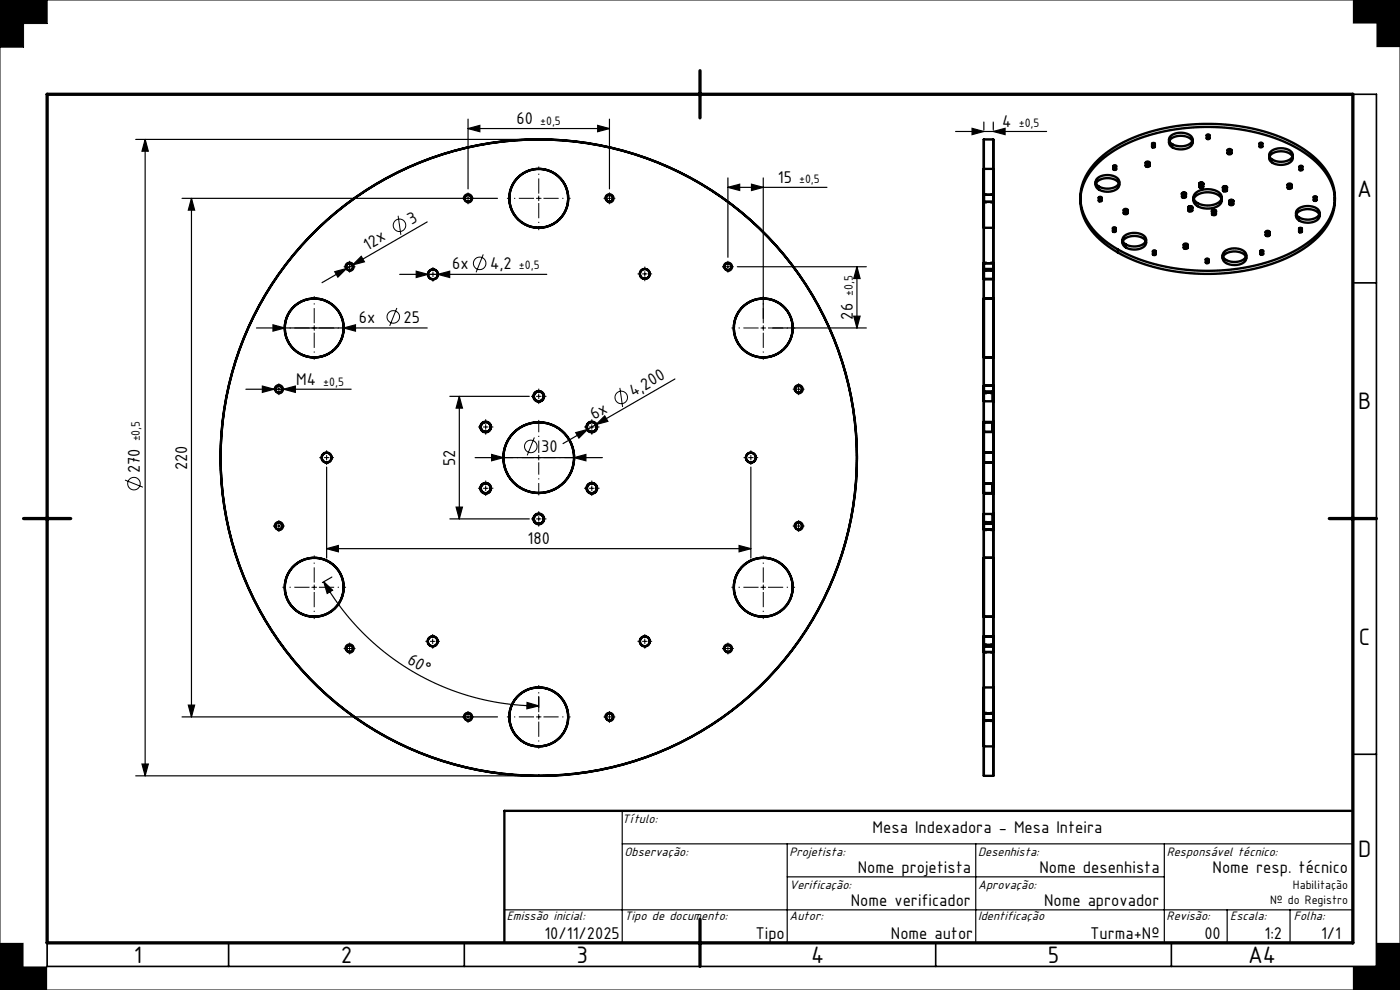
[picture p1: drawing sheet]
<svg xmlns="http://www.w3.org/2000/svg" width="297mm" height="210mm" viewBox="0 0 297 210" stroke-linecap="round" stroke-linejoin="round" font-family="sans-serif">
<g fill="none" stroke="#000" stroke-width=".21">
<path d="M0 0h297v210h-297zM10 0v5h-5v5h-5M148.1 19.6l.8 .8M148.5 19.5v1M148.9 19.6l-.8 .8M148 20h1M236.1 35.1a.41 .41 0 0 1 .5-.1 .41 .41 0 0 1 .3 .3 .41 .41 0 0 1-.5 .2 .41 .41 0 0 1-.3-.4zM244.3 30.4a.41 .41 0 0 1 .5-.2 .41 .41 0 0 1 .3 .4 .41 .41 0 0 1-.5 .1 .41 .41 0 0 1-.3-.3zM255.9 28.6a.41 .41 0 0 1 .5-.2 .41 .41 0 0 1 .3 .4 .41 .41 0 0 1-.5 .1 .41 .41 0 0 1-.3-.3zM267.1 30.3a.41 .41 0 0 1 .5-.1 .41 .41 0 0 1 .3 .3 .41 .41 0 0 1-.5 .2 .41 .41 0 0 1-.3-.4zM275.6 35.2a.41 .41 0 0 1 .4-.1 .41 .41 0 0 1 .4 .3 .41 .41 0 0 1-.5 .2 .41 .41 0 0 1-.3-.4zM73.2 56.8a1 1 0 0 1 .9-1.2 1 1 0 0 1 1.1 1.1 1 1 0 0 1-1.3 .8"/>
<path d="M73.7 56.6h1M74.2 56.1v1M84.5 45.8l.5 4M91.3 58.2h1M91.8 57.7v1M98.3 42.3a1 1 0 0 1 .9-1.2 1 1 0 0 1 1.1 1.1 1 1 0 0 1-1.3 .8M98.8 42.1h1M99.3 41.6v1M102.5 54l-1.5 3.8M113.8 42.1h1M114.3 41.6v1M128.3 42.3a1 1 0 0 1 .9-1.2 1 1 0 0 1 1.1 1.1 1 1 0 0 1-1.3 .8"/>
<path d="M128.8 42.1h1M129.3 41.6v1M136.3 58.1h1M136.8 57.6v1M153.5 56.8a1 1 0 0 1 .8-1.2 1 1 0 0 1 1.1 1.1 1 1 0 0 1-1.2 .8M153.9 56.6h1M154.4 56.1v1M233 41.8a.41 .41 0 0 1 .4-.1 .41 .41 0 0 1 .4 .3 .41 .41 0 0 1-.5 .2 .41 .41 0 0 1-.3-.4zM236 48.3a.41 .41 0 0 1 .5-.2 .41 .41 0 0 1 .3 .4 .41 .41 0 0 1-.5 .1 .41 .41 0 0 1-.3-.3zM244.5 53.2a.41 .41 0 0 1 .4-.2 .41 .41 0 0 1 .3 .4 .41 .41 0 0 1-.4 .1 .41 .41 0 0 1-.3-.3zM255.7 54.9a.41 .41 0 0 1 .4-.1 .41 .41 0 0 1 .4 .3 .41 .41 0 0 1-.5 .2 .41 .41 0 0 1-.3-.4zM268 53.4l-.7-.1a.37 .37 0 0 1 .4-.3 .37 .37 0 0 1 .4 .3l-.1 .1"/>
<path d="M275.5 48.4a.41 .41 0 0 1 .4-.2 .41 .41 0 0 1 .4 .4 .41 .41 0 0 1-.5 .1 .41 .41 0 0 1-.3-.3zM278.6 41.7a.41 .41 0 0 1 .5-.1 .41 .41 0 0 1 .3 .3 .41 .41 0 0 1-.5 .2 .41 .41 0 0 1-.3-.4zM66.2 69.6h1M66.7 69.1v1M84.2 65.3l-1.5 3.8M161.4 69.6h1M161.9 69.1v1M58.2 82.8a1 1 0 0 1 .9-1.2 1 1 0 0 1 1.1 1 1 1 0 0 1-1.3 .9M58.7 82.6h1M59.2 82.1v1M68.8 97.1h1M69.3 96.6v1"/>
<path d="M102.5 90.6h1M103 90.1v1M113.4 92.8l-1.6 3.8M113.8 97.1h1M113.8 84.1h1M114.3 83.6v1M114.3 96.6v1M125 90.6h1M125.5 90.1v1M131.5 82.3l.6 4M158.8 97.1h1M159.3 96.6v1"/>
<path d="M168.5 82.8a1 1 0 0 1 .8-1.2 1 1 0 0 1 1.1 1 1 1 0 0 1-1.2 .9M168.9 82.6h1M169.4 82.1v1M9.5 110h1M9.6 109.6l.8 .8M10 109.5v1M10.4 109.6l-.8 .8M26.5 101.8l3.8 1.6M58.2 111.8a1 1 0 0 1 .9-1.2 1 1 0 0 1 1.1 1.1 1 1 0 0 1-1.3 .8M58.7 111.6h1M59.2 111.1v1M102.5 103.6h1"/>
<path d="M103 103.1v1M113.8 110.1h1M114.3 109.6v1M125 103.6h1M125.5 103.1v1M168.5 111.8a1 1 0 0 1 .8-1.2 1 1 0 0 1 1.1 1.1 1 1 0 0 1-1.2 .8M168.9 111.6h1M169.4 111.1v1M66.2 124.6h1M66.7 124.1v1M73.2 137.8a1 1 0 0 1 .9-1.2 1 1 0 0 1 1.1 1 1 1 0 0 1-1.3 .9M73.7 137.6h1"/>
<path d="M74.2 137.1v1M91.3 136h1M91.8 135.5v1M136.3 136h1M136.8 135.5v1M153.5 137.8a1 1 0 0 1 .8-1.2 1 1 0 0 1 1.1 1.1 1 1 0 0 1-1.2 .8M153.9 137.6h1M154.4 137.1v1M161.4 124.6h1M161.9 124.1v1M98.3 152.3a1 1 0 0 1 .9-1.2 1 1 0 0 1 1.1 1.1 1 1 0 0 1-1.3 .8M98.8 152.1h1"/>
<path d="M99.3 151.6v1M113.8 152.1h1M114.3 151.6v1M128.3 152.3a1 1 0 0 1 .9-1.2 1 1 0 0 1 1.1 1.1 1 1 0 0 1-1.3 .8M128.8 152.1h1M129.3 151.6v1"/>
<circle cx="84.7" cy="47.8" r="1.33"/>
<circle cx="101.8" cy="55.9" r="1.33"/>
<circle cx="83.4" cy="67.2" r="1.33"/>
<circle cx="112.6" cy="94.7" r="1.33"/>
<circle cx="131.8" cy="84.3" r="1.33"/>
<circle cx="28.4" cy="102.6" r="1.33"/>
</g>
<g fill="none" stroke="#000" stroke-width=".25">
<path d="M28.8 29.6h83.5M30.8 29.6v135M30.8 29.6l.7 2.5h-1.4zM99.3 27.3l2.5-.7v1.3zM99.3 25.3v14.8M99.3 27.3h30M126.8 26.6l2.5 .7-2.5 .6zM129.3 25.3v14.8M154.4 39.7l2.5-.6v1.3zM154.4 37.7v16.9M154.4 39.7h21M159.4 39.1l2.5 .6-2.5 .7z"/>
<path d="M161.9 37.7v29.9M202.7 27.9h19.3M206.2 27.2l2.5 .7-2.5 .7zM208.7 25.9v1.7M210.7 27.9l2.5-.7v1.4zM210.7 25.9v1.7M38.6 42.1h66.9M40.6 42.1l.7 2.5h-1.4zM40.6 42.1v110M71 57.6l2.5-.6-1.8 1.8zM73.5 57l-5.2 3M74.8 56.2l-1.3 .8"/>
<path d="M76.6 54.4l.7 1.1-2.5 .7zM84.8 58.2h31.2M88.3 57.5l2.5 .7-2.5 .7zM90.6 47.1l-15.8 9.1M92.9 58.2l2.5-.7v1.4zM156.4 56.6h27.4M181.8 56.6v13M181.8 56.6l.7 2.5h-1.4zM54.4 69.6h36.2M57.9 68.9l2.5 .7-2.5 .6zM72.9 69.6l2.5-.7v1.3zM163.9 69.6h19.9"/>
<path d="M181.1 67.1h1.4l-.7 2.5zM52.2 82.6h22.3M55.7 81.9l2.5 .7-2.5 .6zM60.2 82.6l2.5-.7v1.3zM69.3 99.1v19.3M95.4 84.1h16.9M97.4 84.1l.7 2.5h-1.3zM97.4 84.1v26M100.8 97.1h27M104.3 96.4l2.5 .7-2.5 .6zM121.8 97.1l2.5-.7v1.3zM122.1 91.8l2.5-.7-1.8 1.8z"/>
<path d="M126.5 90l1.8-1.8 .7 1.2zM126.5 90l-7.1 4.1M143.2 80.4l-16.7 9.6M159.3 99.1v19.3M69.3 116.4h90M69.3 116.4l2.5-.7v1.4zM95.4 110.1h16.9M96.8 107.6h1.3l-.7 2.5zM156.8 115.7l2.5 .7-2.5 .7zM68.7 123.4l1.9 1.8-1.2 .7zM68.7 123.4a52.7 52.7 0 0 0 45.6 26.3M70.4 122.4l-2 1.2"/>
<path d="M38.6 152.1h66.9M39.9 149.6h1.4l-.7 2.5zM111.8 149l2.5 .7-2.5 .6zM114.3 147.7v2.4M28.8 164.6h83.5M30.1 162.1h1.4l-.7 2.5zM132 179h155M132 172v28M167 179v21M207 179v21M247 179v21M107 193h180"/>
<path d="M167 186h80M260.3 193v7M273.7 193v7"/>
</g>
<path d="M10 20h282v185h-282zM287 20v180h-277M287 60h5M282 110h10M287 160h5M148.5 195v10M48.5 200v5M98.5 200v5M198.5 200v5M248.5 200v5" fill="none" stroke="#000" stroke-width=".35"/>
<g fill="none" stroke="#000" stroke-width=".5">
<path d="M208.7 29.6v135zM208.7 35.8v12.5zM208.7 29.6h2M208.7 35.8h2M210.7 29.6v135zM210.7 35.8v12.5zM232.4 38.6v.6M232.7 34.2a29.7 29.7 0 0 1 16.8-7.4 41.8 41.8 0 0 1 25.8 4 15.1 15.1 0 0 1 7.6 9 10.6 10.6 0 0 1-3.8 10.3 32 32 0 0 1-18.3 7.1 40.4 40.4 0 0 1-24.4-4.7 14.2 14.2 0 0 1-7.1-9.1 10.5 10.5 0 0 1 3.4-9.2zM232.7 34.8a29.7 29.7 0 0 1 16.8-7.4 41.8 41.8 0 0 1 25.8 4.1 15.1 15.1 0 0 1 7.6 8.9 10.6 10.6 0 0 1-3.8 10.3 32 32 0 0 1-18.3 7.2 40.4 40.4 0 0 1-24.4-4.8 14.2 14.2 0 0 1-7.1-9.1 10.5 10.5 0 0 1 3.4-9.2zM232.7 38.5a3.4 3.4 0 0 1 4.6 .3 1.26 1.26 0 0 1-1.2 1.7 3.1 3.1 0 0 1-3.6-1.1v-.3zM232.7 37.9a3.5 3.5 0 0 1 4.6 .2 1.26 1.26 0 0 1-1.2 1.7 3.1 3.1 0 0 1-3.6-1v-.4zM236.2 35.2v.7"/>
<path d="M236.3 35.8a.24 .24 0 0 1 .3-.1 .24 .24 0 0 1 .1 .3 .25 .25 0 0 1-.3 .1 .25 .25 0 0 1-.1-.3zM236.3 35.1a.24 .24 0 0 1 .3-.1 .24 .24 0 0 1 .1 .4 .25 .25 0 0 1-.3 0 .25 .25 0 0 1-.1-.3zM236.8 35.2v.7M237.4 38.6v.6M243 34.5v.7M243.1 35.1a.41 .41 0 0 1 .4-.2 .41 .41 0 0 1 .3 .4 .41 .41 0 0 1-.4 .1 .41 .41 0 0 1-.3-.3zM243.1 34.4a.41 .41 0 0 1 .4-.2 .41 .41 0 0 1 .3 .4 .41 .41 0 0 1-.4 .2 .41 .41 0 0 1-.3-.4zM243.9 34.5v.7M244.4 30.5v.6M244.5 31a.24 .24 0 0 1 .3-.1 .24 .24 0 0 1 .1 .4 .25 .25 0 0 1-.3 0 .25 .25 0 0 1-.1-.3zM244.5 30.4a.24 .24 0 0 1 .3-.1 .24 .24 0 0 1 .1 .3 .25 .25 0 0 1-.3 .1 .25 .25 0 0 1-.1-.3zM245 30.5v.6"/>
<path d="M248 29.6v.6M248.3 29.6a3.4 3.4 0 0 1 4.6 .2 1.26 1.26 0 0 1-1.2 1.7 3.1 3.1 0 0 1-3.7-1l.1-.6zM248.3 28.9a3.4 3.4 0 0 1 4.6 .2 1.26 1.26 0 0 1-1.2 1.8 3.1 3.1 0 0 1-3.7-1.1l.1-.5zM253 29.6v.6M254.4 39v.6M254.4 38.9a.44 .44 0 0 1 .5-.2 .44 .44 0 0 1 .3 .4 .45 .45 0 0 1-.5 .1 .45 .45 0 0 1-.3-.3zM254.5 38.9a.41 .41 0 0 1 .4-.2 .41 .41 0 0 1 .3 .4 .41 .41 0 0 1-.4 .2 .41 .41 0 0 1-.3-.4zM254.5 39.5a.41 .41 0 0 1 .4-.2 .41 .41 0 0 1 .3 .4 .41 .41 0 0 1-.4 .2 .41 .41 0 0 1-.3-.4zM254.5 39.1h.1M255.2 39.1h.1M255.3 39v.6M256 28.7v.7"/>
<path d="M256.1 29.2a.24 .24 0 0 1 .3 0 .24 .24 0 0 1 .1 .3 .25 .25 0 0 1-.3 .1 .25 .25 0 0 1-.1-.4zM256.1 28.6a.24 .24 0 0 1 .3-.1 .24 .24 0 0 1 .1 .3 .25 .25 0 0 1-.3 .1 .25 .25 0 0 1-.1-.3zM256.6 28.7v.7M259.4 39.8v.6M259.5 39.6a.44 .44 0 0 1 .4-.1 .44 .44 0 0 1 .4 .4 .45 .45 0 0 1-.5 .1 .45 .45 0 0 1-.3-.4zM259.5 39.7a.41 .41 0 0 1 .4-.2 .41 .41 0 0 1 .3 .4 .41 .41 0 0 1-.4 .1 .41 .41 0 0 1-.3-.3zM259.5 39.9h.1M260.2 39.9h.1M260.3 39.8v.6M260.4 31.8v.7M260.5 32.4a.41 .41 0 0 1 .4-.2 .41 .41 0 0 1 .3 .4 .41 .41 0 0 1-.4 .2 .41 .41 0 0 1-.3-.4zM260.5 31.7a.41 .41 0 0 1 .4-.1 .41 .41 0 0 1 .3 .4 .41 .41 0 0 1-.4 .1 .41 .41 0 0 1-.3-.4z"/>
<path d="M261.3 31.8v.7M267.2 30.4v.7M267.3 31a.24 .24 0 0 1 .3-.1 .24 .24 0 0 1 .1 .3 .25 .25 0 0 1-.3 .1 .25 .25 0 0 1-.1-.3zM267.3 30.3a.24 .24 0 0 1 .3-.1 .24 .24 0 0 1 .1 .4 .25 .25 0 0 1-.3 0 .25 .25 0 0 1-.1-.3zM267.8 30.4v.7M269.2 32.9v.6M269.5 32.8a3.5 3.5 0 0 1 4.6 .3 1.26 1.26 0 0 1-1.2 1.7 3.1 3.1 0 0 1-3.6-1.1v-.3zM269.5 32.2a3.4 3.4 0 0 1 4.6 .2 1.26 1.26 0 0 1-1.2 1.7 3.1 3.1 0 0 1-3.6-1v-.4zM273.2 39.2v.6M273.2 39.7a.41 .41 0 0 1 .5-.1 .41 .41 0 0 1 .3 .3 .41 .41 0 0 1-.5 .2 .41 .41 0 0 1-.3-.4zM273.2 39.1a.41 .41 0 0 1 .5-.2 .41 .41 0 0 1 .3 .4 .41 .41 0 0 1-.5 .1 .41 .41 0 0 1-.3-.3zM274 39.2v.6"/>
<path d="M274.2 32.9v.6M275.7 35.3v.7M275.8 35.9a.24 .24 0 0 1 .3-.1 .24 .24 0 0 1 .1 .3 .25 .25 0 0 1-.3 .1 .25 .25 0 0 1-.1-.3zM275.8 35.2a.24 .24 0 0 1 .3-.1 .24 .24 0 0 1 .1 .4 .25 .25 0 0 1-.3 0 .25 .25 0 0 1-.1-.3zM276.3 35.3v.7M208.7 55.8v1.5zM208.7 57.1v2.1zM208.7 41.3v1.5zM208.7 55.8h2M208.7 57.3h2M208.7 57.1h2M208.7 59.2h2"/>
<path d="M208.7 41.3h2M208.7 42.8h2M208.7 48.3h2M210.7 55.8v1.5zM210.7 57.1v2.1zM210.7 41.3v1.5zM229.2 41.9v.6M233.1 41.9v.7M233.2 42.5a.24 .24 0 0 1 .3-.1 .24 .24 0 0 1 .1 .3 .25 .25 0 0 1-.3 .1 .25 .25 0 0 1-.1-.3zM233.2 41.8a.24 .24 0 0 1 .3-.1 .24 .24 0 0 1 .1 .4 .25 .25 0 0 1-.3 0 .25 .25 0 0 1-.1-.3zM233.7 41.9v.7M236.1 48.4v.6"/>
<path d="M236.2 48.9a.24 .24 0 0 1 .3-.1 .24 .24 0 0 1 .1 .4 .25 .25 0 0 1-.3 0 .25 .25 0 0 1-.1-.3zM236.2 48.3a.24 .24 0 0 1 .3-.1 .24 .24 0 0 1 .1 .3 .25 .25 0 0 1-.3 .1 .25 .25 0 0 1-.1-.3zM236.7 48.4v.6M238.1 50.8v.7M238.4 44.6v.6M238.4 45.1a.41 .41 0 0 1 .5-.2 .41 .41 0 0 1 .3 .4 .41 .41 0 0 1-.5 .2 .41 .41 0 0 1-.3-.4zM238.4 44.4a.41 .41 0 0 1 .5-.1 .41 .41 0 0 1 .3 .4 .41 .41 0 0 1-.5 .1 .41 .41 0 0 1-.3-.4zM238.4 50.8a3.5 3.5 0 0 1 4.6 .2 1.26 1.26 0 0 1-1.2 1.8 3.1 3.1 0 0 1-3.6-1.1v-.5zM238.4 50.2a3.4 3.4 0 0 1 4.6 .2 1.26 1.26 0 0 1-1.2 1.7 3.1 3.1 0 0 1-3.6-1.1v-.5zM239.2 44.6v.6M243.1 50.8v.7M244.6 53.3v.6"/>
<path d="M244.6 53.8a.24 .24 0 0 1 .4-.1 .24 .24 0 0 1 .1 .4 .25 .25 0 0 1-.4 0 .25 .25 0 0 1-.1-.3zM244.6 53.2a.24 .24 0 0 1 .4-.1 .24 .24 0 0 1 .1 .3 .25 .25 0 0 1-.4 .1 .25 .25 0 0 1-.1-.3zM245.2 53.3v.6M250.7 41.1v.6M250.8 41a.44 .44 0 0 1 .4-.2 .44 .44 0 0 1 .4 .4 .45 .45 0 0 1-.5 .2 .45 .45 0 0 1-.3-.4zM250.8 41a.41 .41 0 0 1 .4-.2 .41 .41 0 0 1 .3 .4 .41 .41 0 0 1-.4 .2 .41 .41 0 0 1-.3-.4zM250.8 41.6a.41 .41 0 0 1 .4-.1 .41 .41 0 0 1 .3 .3 .41 .41 0 0 1-.4 .2 .41 .41 0 0 1-.3-.4zM250.8 41.2v.1M251.1 51.9v.7M251.2 52.4a.41 .41 0 0 1 .4-.1 .41 .41 0 0 1 .3 .4 .41 .41 0 0 1-.4 .1 .41 .41 0 0 1-.3-.4zM251.2 51.8a.41 .41 0 0 1 .4-.2 .41 .41 0 0 1 .3 .4 .41 .41 0 0 1-.4 .2 .41 .41 0 0 1-.3-.4zM251.5 41.2v.1"/>
<path d="M251.6 41.1v.6M252 51.9v.7M252.1 44v.6M252.1 43.9a.44 .44 0 0 1 .5-.2 .44 .44 0 0 1 .3 .4 .45 .45 0 0 1-.5 .2 .45 .45 0 0 1-.3-.4zM252.1 43.9a.41 .41 0 0 1 .5-.2 .41 .41 0 0 1 .3 .4 .41 .41 0 0 1-.5 .2 .41 .41 0 0 1-.3-.4zM252.1 44.5a.41 .41 0 0 1 .5-.1 .41 .41 0 0 1 .3 .3 .41 .41 0 0 1-.5 .2 .41 .41 0 0 1-.3-.4zM252.2 44.1v.1M252.9 44.1l-.1 .1M252.9 44v.6M253.2 41.9v.6M253.6 41.7a4.1 4.1 0 0 1 5.4 .3 1.55 1.55 0 0 1-1.4 2 3.7 3.7 0 0 1-4.3-1.1l-.1-.6zM253.6 41a4.1 4.1 0 0 1 5.4 .3 1.55 1.55 0 0 1-1.4 2.1 3.7 3.7 0 0 1-4.3-1.2l-.1-.6z"/>
<path d="M255.8 55v.7M255.9 55.6a.24 .24 0 0 1 .3-.1 .24 .24 0 0 1 .1 .3 .25 .25 0 0 1-.3 .1 .25 .25 0 0 1-.1-.3zM255.9 54.9a.24 .24 0 0 1 .3-.1 .24 .24 0 0 1 .1 .4 .25 .25 0 0 1-.3 0 .25 .25 0 0 1-.1-.3zM256.4 55v.7M257.1 44.8v.6M257.1 44.7a.44 .44 0 0 1 .5-.2 .44 .44 0 0 1 .3 .4 .45 .45 0 0 1-.5 .1 .45 .45 0 0 1-.3-.3zM257.2 44.7a.41 .41 0 0 1 .4-.2 .41 .41 0 0 1 .3 .4 .41 .41 0 0 1-.4 .2 .41 .41 0 0 1-.3-.4zM257.2 45.3a.41 .41 0 0 1 .4-.2 .41 .41 0 0 1 .3 .4 .41 .41 0 0 1-.4 .2 .41 .41 0 0 1-.3-.4zM257.2 44.9h.1M257.9 44.9h.1M258 44.8v.6M259.2 41.9v.6"/>
<path d="M259.4 54.1v.7M259.5 40.3a.41 .41 0 0 1 .4-.2 .41 .41 0 0 1 .3 .4 .41 .41 0 0 1-.4 .2 .41 .41 0 0 1-.3-.4zM259.7 54.1a3.4 3.4 0 0 1 4.5 .2 1.26 1.26 0 0 1-1.1 1.8 3.1 3.1 0 0 1-3.7-1.1l.1-.6zM259.7 53.4a3.5 3.5 0 0 1 4.5 .3 1.26 1.26 0 0 1-1.1 1.7 3.1 3.1 0 0 1-3.7-1.1l.1-.5zM260.8 42.7v.6M260.8 42.5a.44 .44 0 0 1 .5-.1 .44 .44 0 0 1 .3 .4 .45 .45 0 0 1-.5 .1 .45 .45 0 0 1-.3-.4zM260.8 42.6a.41 .41 0 0 1 .5-.2 .41 .41 0 0 1 .3 .4 .41 .41 0 0 1-.5 .1 .41 .41 0 0 1-.3-.3zM260.8 43.2a.41 .41 0 0 1 .5-.2 .41 .41 0 0 1 .3 .4 .41 .41 0 0 1-.5 .2 .41 .41 0 0 1-.3-.4zM260.9 42.8h.1M261.6 42.8h-.1M261.6 42.7v.6M264.4 54.1v.7"/>
<path d="M267.4 53.2v.7M267.4 53.8a.24 .24 0 0 1 .4-.1 .24 .24 0 0 1 .1 .3 .25 .25 0 0 1-.3 .1 .25 .25 0 0 1-.2-.3zM267.4 53.1a.24 .24 0 0 1 .4-.1 .24 .24 0 0 1 .1 .4 .25 .25 0 0 1-.3 0 .25 .25 0 0 1-.2-.3zM268 53.2v.7M268.5 49.2v.7M268.5 49.8a.41 .41 0 0 1 .5-.2 .41 .41 0 0 1 .3 .4 .41 .41 0 0 1-.5 .1 .41 .41 0 0 1-.3-.3zM268.5 49.1a.41 .41 0 0 1 .5-.2 .41 .41 0 0 1 .3 .4 .41 .41 0 0 1-.5 .2 .41 .41 0 0 1-.3-.4zM269.3 49.2v.7M274.9 45.1v.7M275.2 45.1a3.4 3.4 0 0 1 4.6 .2 1.26 1.26 0 0 1-1.2 1.8 3.1 3.1 0 0 1-3.6-1.1v-.5zM275.2 44.5a3.4 3.4 0 0 1 4.6 .2 1.26 1.26 0 0 1-1.2 1.7 3.1 3.1 0 0 1-3.6-1v-.6zM275.6 48.5v.6"/>
<path d="M275.7 49a.24 .24 0 0 1 .3-.1 .24 .24 0 0 1 .1 .4 .25 .25 0 0 1-.3 0 .25 .25 0 0 1-.1-.3zM275.7 48.4a.24 .24 0 0 1 .3-.1 .24 .24 0 0 1 .1 .3 .25 .25 0 0 1-.3 .1 .25 .25 0 0 1-.1-.3zM276.2 48.5v.6M278.7 41.8v.7M278.8 42.3a.24 .24 0 0 1 .3 0 .24 .24 0 0 1 .1 .3 .25 .25 0 0 1-.3 .1 .25 .25 0 0 1-.1-.4zM278.8 41.7a.24 .24 0 0 1 .3-.1 .24 .24 0 0 1 .1 .3 .25 .25 0 0 1-.3 .1 .25 .25 0 0 1-.1-.3zM279.3 41.8v.7M279.9 45.1v.7M283.2 41.9v.6M208.7 63.3v12.5zM208.7 63.3h2M208.7 75.8h2"/>
<path d="M210.7 63.3v12.5zM208.7 81.8v1.5zM208.7 96v2.1zM208.7 89.5v2.1zM208.7 89.6v15zM208.7 83v2.1zM208.7 81.8h2M208.7 83.3h2M208.7 96h2M208.7 98.1h2M208.7 91.6h1.9M208.7 89.6h2"/>
<path d="M208.7 85.1h1.9M210.6 89.5v2.1zM210.6 83v2.1zM210.6 91.6l.1 .1M210.6 85.1l.1 .1M210.7 81.8v1.5zM210.7 96v2.1zM210.7 89.4v2.3zM210.7 89.6v15zM210.7 82.9v2.3zM210.7 89.4l-2 .1M210.7 82.9l-2 .1"/>
<path d="M208.7 110.8v1.5zM208.7 118.3v12.5zM208.7 102.5v2.1zM208.7 109v2.1zM208.7 110.8h2M208.7 112.3h2M208.7 118.3h2M208.7 104.6h1.9M208.7 104.6h2M208.7 111.1h1.9M210.6 102.5v2.1zM210.6 109v2.1z"/>
<path d="M210.6 104.6l.1 .1M210.6 111.1l.1 .1M210.7 110.8v1.5zM210.7 118.3v12.5zM210.7 102.4v2.3zM210.7 108.9v2.3zM210.7 102.4l-2 .1M210.7 108.9l-2 .1M208.7 136.8v1.5zM208.7 135v2.1zM208.7 130.8h2M208.7 136.8h2"/>
<path d="M208.7 138.3h2M208.7 135h2M208.7 137.1h2M210.7 136.8v1.5zM210.7 135v2.1zM208.7 151.3v1.5zM208.7 145.8v12.5zM208.7 151.3h2M208.7 152.8h2M208.7 145.8h2M208.7 158.3h2M210.7 151.3v1.5z"/>
<path d="M210.7 145.8v12.5zM208.7 164.6h2M287 172h-180v28"/>
<circle cx="74.2" cy="56.6" r=".75"/>
<circle cx="91.8" cy="58.2" r="1.05"/>
<circle cx="99.3" cy="42.1" r=".75"/>
<circle cx="114.3" cy="42.1" r="6.2"/>
<circle cx="129.3" cy="42.1" r=".75"/>
<circle cx="136.8" cy="58.1" r="1.05"/>
<circle cx="154.4" cy="56.6" r=".75"/>
<circle cx="66.7" cy="69.6" r="6.2"/>
<circle cx="161.9" cy="69.6" r="6.2"/>
<circle cx="59.2" cy="82.6" r=".75"/>
<circle cx="69.3" cy="97.1" r="1.05"/>
<circle cx="103" cy="90.6" r="1.14"/>
<circle cx="103" cy="90.6" r="1.05"/>
<circle cx="114.3" cy="97.1" r="67.5"/>
<circle cx="114.3" cy="97.1" r="7.5"/>
<circle cx="114.3" cy="84.1" r="1.14"/>
<circle cx="114.3" cy="84.1" r="1.05"/>
<circle cx="125.5" cy="90.6" r="1.05"/>
<circle cx="125.5" cy="90.6" r="1.14"/>
<circle cx="159.3" cy="97.1" r="1.05"/>
<circle cx="169.4" cy="82.6" r=".75"/>
<circle cx="59.2" cy="111.6" r=".75"/>
<circle cx="103" cy="103.6" r="1.05"/>
<circle cx="103" cy="103.6" r="1.14"/>
<circle cx="114.3" cy="110.1" r="1.14"/>
<circle cx="114.3" cy="110.1" r="1.05"/>
<circle cx="125.5" cy="103.6" r="1.05"/>
<circle cx="125.5" cy="103.6" r="1.14"/>
<circle cx="169.4" cy="111.6" r=".75"/>
<circle cx="66.7" cy="124.6" r="6.3"/>
<circle cx="74.2" cy="137.6" r=".75"/>
<circle cx="91.8" cy="136" r="1.05"/>
<circle cx="136.8" cy="136" r="1.05"/>
<circle cx="154.4" cy="137.6" r=".75"/>
<circle cx="161.9" cy="124.6" r="6.3"/>
<circle cx="99.3" cy="152.1" r=".75"/>
<circle cx="114.3" cy="152.1" r="6.2"/>
<circle cx="129.3" cy="152.1" r=".75"/>
</g>
<path d="M148.5 15v10M10 20h277v180h-277zM5 110h10M282 110h10M148.5 195v10" fill="none" stroke="#000" stroke-width=".7"/>
<path d="M0 0v10h5v-5h5v-5zM0 200v10h10v-5h-5v-5zM287 205v5h10v-10h-5v5zM287 0v5h5v5h5v-10z" fill-rule="evenodd" fill="#000"/>
<path d="M113.3 97.1h-7M114.3 96.1v-7M114.3 98.1v7M115.3 97.1h7" fill="none" stroke="#000" stroke-width=".21" stroke-dasharray="6.1 .8 .3 .8" stroke-dashoffset="3.5" stroke-linecap="butt"/>
<g fill="none" stroke="#000" stroke-width=".21" stroke-dasharray="6.1 .8 .3 .8" stroke-linecap="butt">
<path d="M73.2 56.6h-.3M74.2 55.6v-.3M74.2 57.6v.2M75.2 56.6h.2M90.8 58.2h-.5M91.8 57.2v-.6M91.8 59.2v.5M92.8 58.2h.6M98.3 42.1h-.3M99.3 41.1v-.3M99.3 43.1v.2M100.3 42.1h.2"/>
<path d="M128.3 42.1h-.3M129.3 41.1v-.3M129.3 43.1v.2M130.3 42.1h.2M135.8 58.1h-.6M136.8 57.1v-.5M136.8 59.1v.6M137.8 58.1h.5M153.4 56.6h-.2M154.4 55.6v-.3M154.4 57.6v.2M155.4 56.6h.3"/>
<path d="M58.2 82.6h-.3M59.2 81.6v-.3M59.2 83.6v.2M60.2 82.6h.2M68.3 97.1h-.6M69.3 96.1v-.6M69.3 98.1v.5M70.3 97.1h.5M102 90.6h-.6M103 89.6v-.7M103 91.6v.6M104 90.6h.7"/>
<path d="M113.3 84.1h-.6M114.3 83.1v-.7M114.3 85.1v.6M115.3 84.1h.6M124.5 90.6h-.6M125.5 89.6v-.7M125.5 91.6v.6M126.5 90.6h.7M158.3 97.1h-.6M159.3 96.1v-.6M159.3 98.1v.5M160.3 97.1h.5"/>
<path d="M168.4 82.6h-.2M169.4 81.6v-.3M169.4 83.6v.2M170.4 82.6h.3M58.2 111.6h-.3M59.2 110.6v-.3M59.2 112.6v.2M60.2 111.6h.2M102 103.6h-.6M103 102.6v-.7M103 104.6v.6M104 103.6h.7"/>
<path d="M113.3 110.1h-.6M114.3 109.1v-.7M114.3 111.1v.6M115.3 110.1h.6M124.5 103.6h-.6M125.5 102.6v-.7M125.5 104.6v.6M126.5 103.6h.7M168.4 111.6h-.2M169.4 110.6v-.3M169.4 112.6v.2M170.4 111.6h.3"/>
<path d="M73.2 137.6h-.3M74.2 136.6v-.3M74.2 138.6v.2M75.2 137.6h.2M90.8 136h-.6M91.8 135v-.5M91.8 137v.6M92.8 136h.5M135.8 136h-.6M136.8 135v-.5M136.8 137v.6M137.8 136h.5"/>
<path d="M153.4 137.6h-.2M154.4 136.6v-.3M154.4 138.6v.2M155.4 137.6h.3M98.3 152.1h-.3M99.3 151.1v-.3M99.3 153.1v.2M100.3 152.1h.2M128.3 152.1h-.3M129.3 151.1v-.3M129.3 153.1v.2M130.3 152.1h.2"/>
</g>
<g fill="none" stroke="#000" stroke-width=".21" stroke-dasharray="6.1 .8 .3 .8" stroke-dashoffset="2.9" stroke-linecap="butt">
<path d="M113.3 42.1h-5.8M114.3 41.1v-5.8M114.3 43.1v5.7M115.3 42.1h5.7M65.7 69.6h-5.8M66.7 68.6v-5.8M66.7 70.6v5.7M67.7 69.6h5.7M160.9 69.6h-5.7M161.9 68.6v-5.8M161.9 70.6v5.7M162.9 69.6h5.8"/>
<path d="M65.7 124.6h-5.8M66.7 123.6v-5.8M66.7 125.6v5.7M67.7 124.6h5.7M160.9 124.6h-5.7M161.9 123.6v-5.8M161.9 125.6v5.7M162.9 124.6h5.8M113.3 152.1h-5.8M114.3 151.1v-5.8M114.3 153.1v5.7M115.3 152.1h5.7"/>
</g>
<path d="M208.7 57.6h2M208.7 43.1h2M210.7 55.6h-2M210.7 41.1h-2M208.7 83.6h2M210.7 81.6h-2M208.7 112.6h2M210.7 110.6h-2M208.7 138.6h2M210.7 136.6h-2M208.7 153.1h2M210.7 151.1h-2" fill="none" stroke="#000" stroke-width=".21" stroke-dasharray="3 .8" stroke-dashoffset="2.4" stroke-linecap="butt"/>
<g fill="#000">
<path d="M30.8 29.6l.7 2.5h-1.4zM30.1 162.1h1.4l-.7 2.5zM40.6 42.1l.7 2.5h-1.4zM39.9 149.6h1.4l-.7 2.5z"/>
<path d="M210.7 27.9l2.5-.7v1.4zM206.2 27.2l2.5 .7-2.5 .7z"/>
<path d="M71 57.6l.7 1.2 1.8-1.8zM76.6 54.4l-1.8 1.8 2.5-.7z"/>
<path d="M88.3 57.5v1.4l2.5-.7zM92.9 58.2l2.5 .7v-1.4z"/>
<path d="M57.9 68.9v1.3l2.5-.6zM72.9 69.6l2.5 .6v-1.3z"/>
<path d="M181.1 67.1h1.4l-.7 2.5zM181.8 56.6l.7 2.5h-1.4z"/>
<path d="M55.7 81.9v1.3l2.5-.6zM60.2 82.6l2.5 .6v-1.3zM99.3 27.3l2.5-.7v1.3zM126.8 26.6l2.5 .7-2.5 .6zM154.4 39.7l2.5-.6v1.3zM159.4 39.1l2.5 .6-2.5 .7zM104.3 96.4v1.3l2.5-.6zM121.8 97.1l2.5 .6v-1.3zM69.3 116.4l2.5-.7v1.4zM156.8 115.7l2.5 .7-2.5 .7z"/>
<path d="M97.4 84.1l.7 2.5h-1.3zM96.8 107.6h1.3l-.7 2.5z"/>
<path d="M122.1 91.8l.7 1.1 1.8-1.8zM126.5 90l2.5-.6-.7-1.2z"/>
<path d="M68.7 123.4l1.9 1.8-1.2 .7zM111.8 149l2.5 .7-2.5 .6z"/>
</g>
<g font-size="5.4">
<text x="287.9" y="41.8">A</text>
<text x="288.1" y="86.8">B</text>
<text x="288.3" y="136.8">C</text>
<text x="288.1" y="181.8">D</text>
<text x="28.4" y="204.3">1</text>
<text x="72.3" y="204.3">2</text>
<text x="122.3" y="204.3">3</text>
<text x="172.1" y="204.3">4</text>
<text x="222.3" y="204.3">5</text>
<text x="264.8" y="204.2">A4</text>
</g>
<g font-size="3.9">
<text x="109.6" y="26.4">60</text>
<text x="212.6" y="27">4</text>
<text x="165" y="38.8">15</text>
<text x="87.3" y="47.8" transform="rotate(-30 87.3 47.8)">3</text>
<text x="77.9" y="53.1" transform="rotate(-30 77.9 53.1)">12x</text>
<text x="95.9" y="57.1">6x</text>
<text x="104" y="57.1">4,2</text>
<text x="76.1" y="68.5">6x</text>
<text x="85.6" y="68.5">25</text>
<text x="180.9" y="67.8" transform="rotate(-90 180.9 67.8)">26</text>
<text x="62.8" y="81.7">M4</text>
<text x="126.1" y="89" transform="rotate(-30 126.1 89)">6x</text>
<text x="134.3" y="84.3" transform="rotate(-30 134.3 84.3)">4,200</text>
<text x="114.8" y="95.9">30</text>
<text x="29.6" y="100.4" transform="rotate(-90 29.6 100.4)">270</text>
<text x="39.7" y="99.7" transform="rotate(-90 39.7 99.7)">220</text>
<text x="96.5" y="98.8" transform="rotate(-90 96.5 98.8)">52</text>
<text x="111.9" y="115.5">180</text>
<text x="86.2" y="140.7" transform="rotate(30 86.2 140.7)">60°</text>
<text x="185.1" y="176.6">Mesa Indexadora - Mesa Inteira</text>
<text x="182" y="185.1">Nome projetista</text>
<text x="220.5" y="185.1">Nome desenhista</text>
<text x="257.2" y="185.1">Nome resp. técnico</text>
<text x="180.5" y="192.1">Nome verificador</text>
<text x="221.5" y="192.1">Nome aprovador</text>
<text x="115.5" y="199.1">10/11/2025</text>
<text x="160.3" y="199.1">Tipo</text>
<text x="189" y="199.1">Nome autor</text>
<text x="231.2" y="199.1">Turma+Nº</text>
<text x="255.5" y="199.1">00</text>
<text x="268.2" y="199.1">1:2</text>
<text x="280.3" y="199.1">1/1</text>
</g>
<g font-size="2.9">
<text x="132" y="174.7">Título:</text>
<text x="132.5" y="181.7">Observação:</text>
<text x="167.5" y="181.7">Projetista:</text>
<text x="207.5" y="181.7">Desenhista:</text>
<text x="247.5" y="181.7">Responsável técnico:</text>
<text x="167.5" y="188.7">Verificação:</text>
<text x="207.5" y="188.7">Aprovação:</text>
<text x="107.5" y="195.2">Emissão inicial:</text>
<text x="132.5" y="195.2">Tipo de documento:</text>
<text x="167.5" y="195.2">Autor:</text>
<text x="207.5" y="195.2">Identificação</text>
<text x="247.5" y="195.2">Revisão:</text>
<text x="261" y="195.2">Escala:</text>
<text x="274.5" y="195.2">Folha:</text>
</g>
<g font-size="2.8">
<text x="114.6" y="26.4">±0,5</text>
<text x="216.1" y="27">±0,5</text>
<text x="169.5" y="38.9">±0,5</text>
<text x="110.1" y="57.1">±0,5</text>
<text x="180.9" y="62.8" transform="rotate(-90 180.9 62.8)">±0,5</text>
<text x="68.6" y="81.8">±0,5</text>
<text x="29.7" y="93.6" transform="rotate(-90 29.7 93.6)">±0,5</text>
<text x="269.4" y="191.7">Nº do Registro</text>
<text x="274.3" y="188.7">Habilitação</text>
</g>
</svg>
